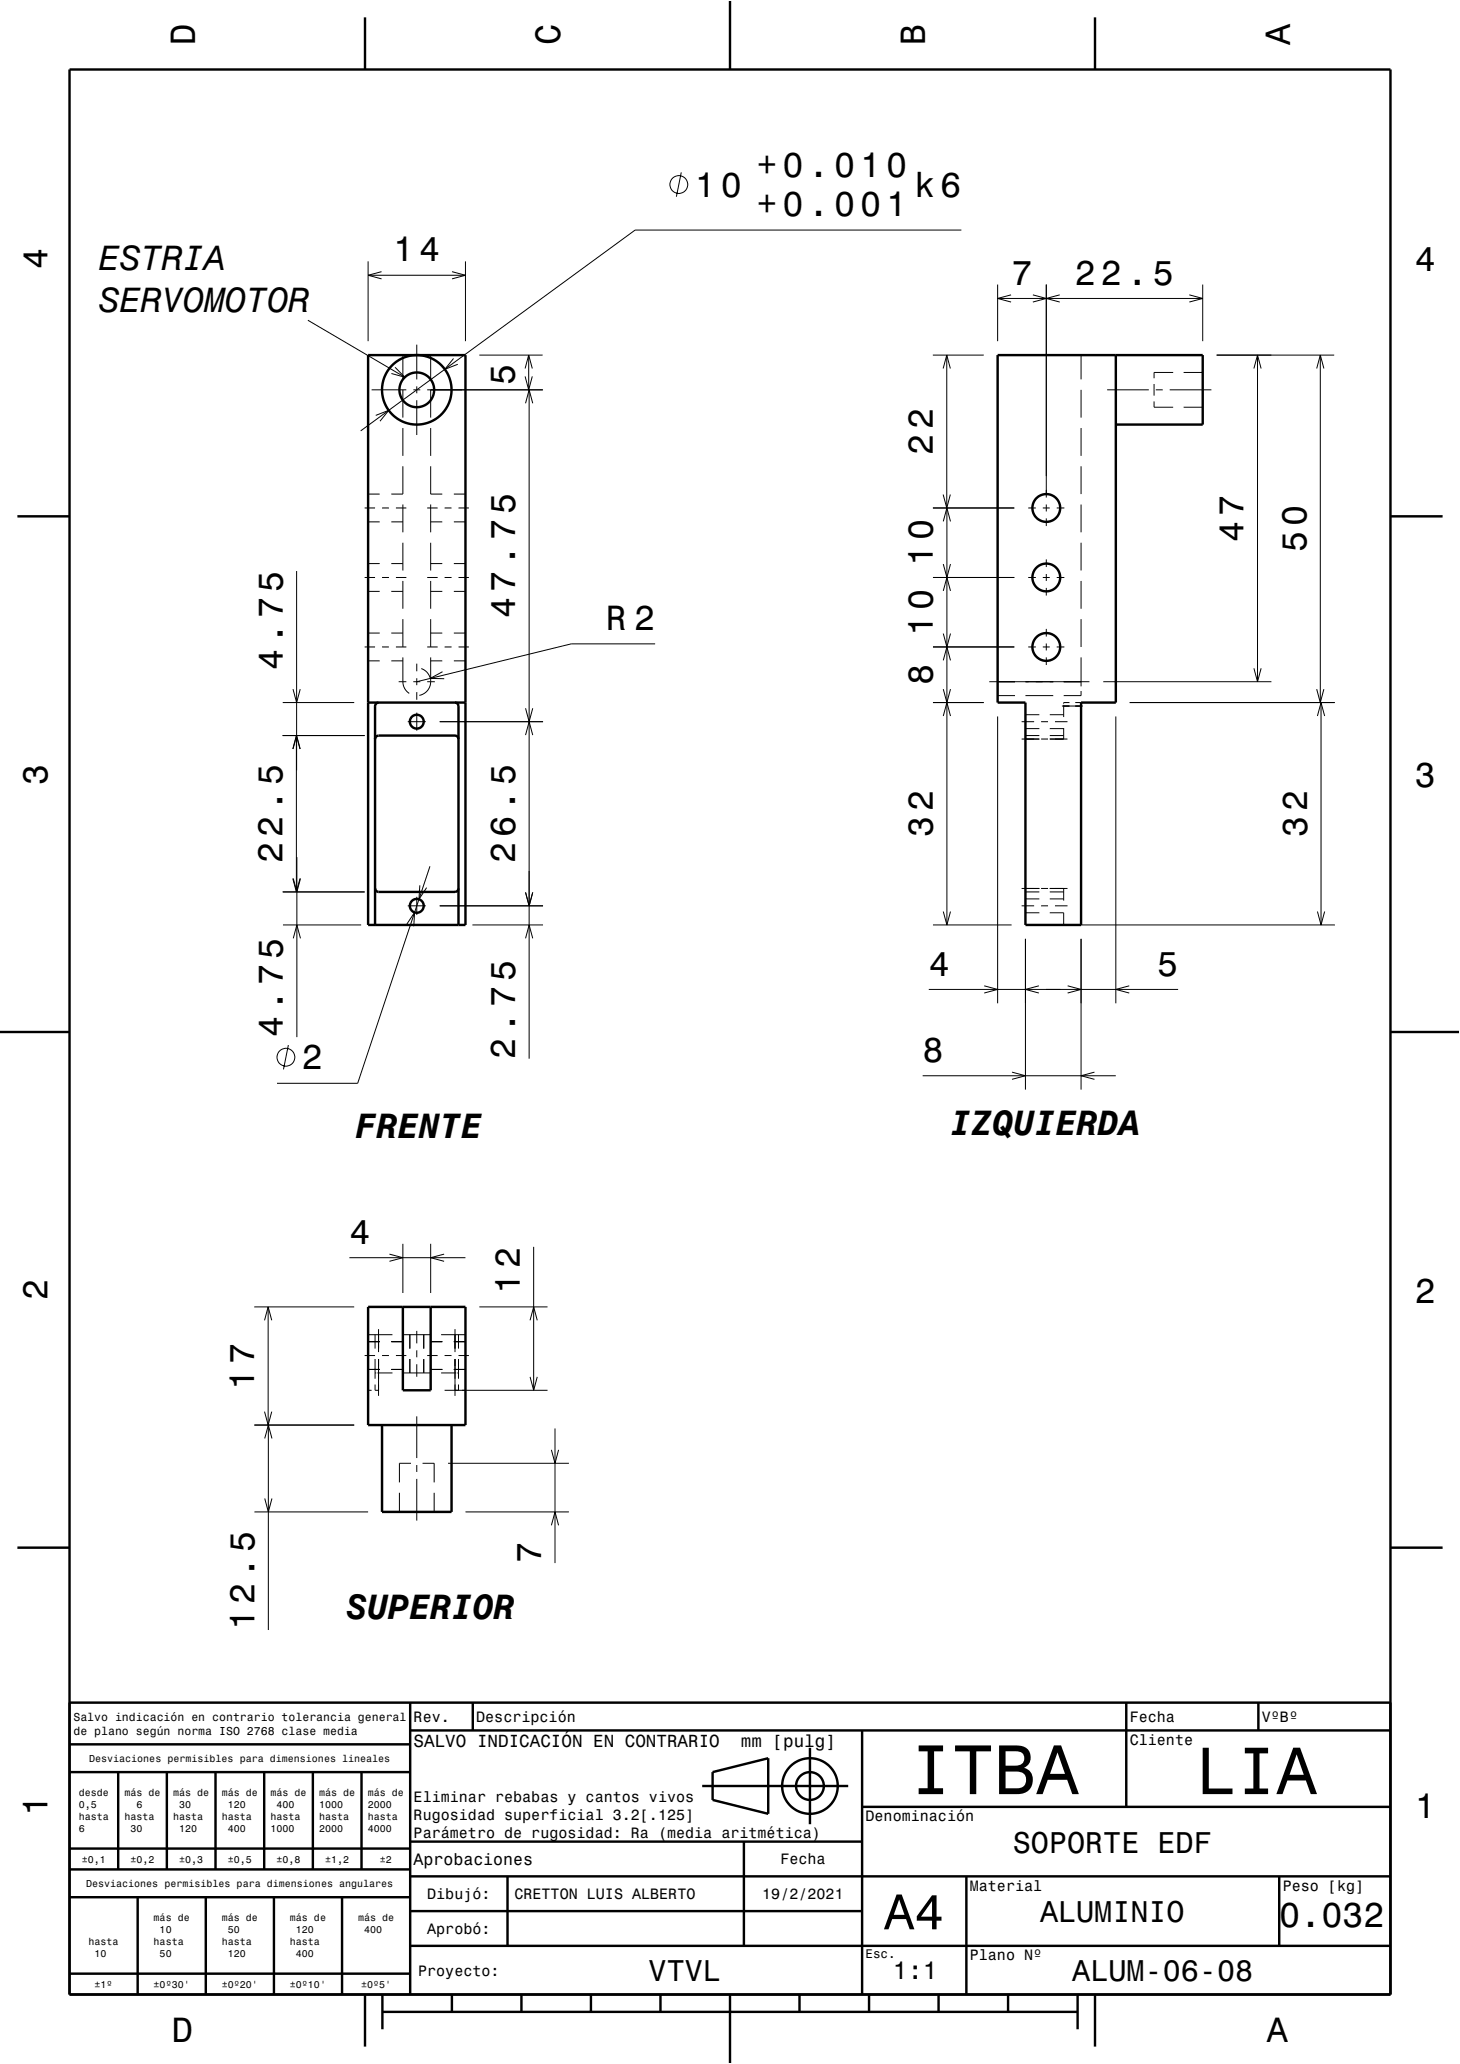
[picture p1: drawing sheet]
<svg xmlns="http://www.w3.org/2000/svg" width="210mm" height="297mm" viewBox="0 0 210 297" stroke-linecap="round" stroke-linejoin="round" font-family="sans-serif">
<g fill="none" stroke="#000" stroke-width=".14">
<path d="M52.9 37.6v11.5M52.9 39.6h14.1M54.9 39.1l-2 .5 2 .5M65 39.1l2 .5-2 .5M67 37.6v11.5M98 24.8l-.7 3.5M138.3 33.1h-46.9l-39.5 28.9M44.3 46.1l13.9 8.2M53.4 56.1h5M54 59.8l1.9-.8-1.2 1.6M56.8 52.9l1.4 1.4-1.9-.6M57.9 51.1v3.5"/>
<path d="M57.9 56.1v4M59.5 56.1h.9M59.9 49.6v5M59.9 55.6v1M59.9 57.6v5M61.4 56.1h16.7M61.9 51.1v3.5M61.9 56.1v4M65.2 51.6l-1.2 1.5 1.8-.7M68.9 51.1h9.1M75.5 53l.5-1.9 .6 1.9M75.5 54.2l.5 1.9 .6-1.9"/>
<path d="M75.6 58l.5-1.9 .5 1.9M76 51.1v5M76.1 56.1v96.2M134.2 51.1h7.3M135.7 53l.5-1.9 .5 1.9M136.2 51.1v22M143.5 40.9v8.2M143.5 42.9h29.5M145.4 42.4l-1.9 .5 1.9 .6M148.6 42.4l1.9 .5-1.9 .6M150.5 40.9v30.7M152.4 42.4l-1.9 .5 1.9 .6"/>
<path d="M155.5 51.1v3.5M155.5 56.1v4M159.2 56.1h6M166 55.3v1.6M166 57.8v.8h2.7M166.2 56.1h1M168.2 56.1h6M168.7 53.6h-2.7v.8M170.2 53.6h2.8M170.2 58.6h2.8M171.1 42.4l1.9 .5-1.9 .6M173 40.9v8.2"/>
<path d="M175 51.1h16.9M180.4 53l.5-1.9 .5 1.9M180.9 51.1v47M189.4 53l.5-1.9 .5 1.9M189.9 51.1v50M52.4 73.1h1.5M52.9 71.1h1.7M52.9 75.1h1.7M54.9 73.1h1M56.3 75.1h1.6M56.9 73.1h1.5M57.9 61.6v4"/>
<path d="M57.9 67.1v4h-1.6M57.9 72.6v4M57.9 78.1v4M61.4 73.1h1.5M61.9 61.6v4M61.9 67.1v4h1.7M61.9 72.6v4M61.9 78.1v4M61.9 75.1h1.7M63.9 73.1h1M65.3 71.1h1.7M65.3 75.1h1.7"/>
<path d="M65.9 73.1h1.5M134.2 73.1h11.7M135.7 71.2l.5 1.9 .5-1.9M135.7 75l.5-1.9 .5 1.9M136.2 73.1v60M147.9 73.1h1.1M150 73.1h1M150.5 72.6v1M150.5 74.6v1.1M152 73.1h1.1M155.5 61.6v4M155.5 67.1v4"/>
<path d="M155.5 72.6v4M155.5 78.1v4M42.1 99.2l.6 1.9 .5-1.9M42.7 82.2l-.1 46.1M52.4 83.1h1.5M52.4 93.1h1.5M52.9 81.1h1.7M52.9 85.1h1.7M52.9 91.1h1.7M52.9 95.1h1.7M54.9 83.1h1M54.9 93.1h1"/>
<path d="M56.3 81.1h1.6M56.3 85.1h1.6M56.3 91.1h1.6M56.3 95.1h1.6M56.9 83.1h1.5M56.9 93.1h1.5M57.3 98.1h1.1M57.9 94.6v3.5a2.02 2.02 0 0 0 1 1.7M57.9 83.6v4M57.9 89.1v4M59.5 98.1h.9M59.9 95.5v1.1"/>
<path d="M59.9 97.6v1M59.9 99.6v1.1M60.6 96.2a2 2 0 0 1 1.3 1.4M61.4 83.1h1.5M61.4 93.1h1.5M61.4 98.1h1.1M61.9 94.6v3.5a2 2 0 0 1-1.6 2M61.9 83.6v4M61.9 89.1v4M61.9 81.1h1.7M61.9 85.1h1.7M61.9 91.1h1.7"/>
<path d="M61.9 95.1h1.7M63.6 96.7l-1.7 .9 2 .1M63.9 83.1h1M63.9 93.1h1M65.3 81.1h1.7M65.3 85.1h1.7M65.3 91.1h1.7M65.3 95.1h1.7M65.9 83.1h1.5M65.9 93.1h1.5M94.2 92.7h-12l-22.3 5.4M134.2 83.1h11.7"/>
<path d="M134.2 93.1h11.7M135.7 81.2l.5 1.9 .5-1.9M135.7 85l.5-1.9 .5 1.9M135.7 91.2l.5 1.9 .5-1.9M135.7 99.2l.5 1.9 .5-1.9M135.7 95l.5-1.9 .5 1.9M142.3 98.1h14.4M147.9 83.1h1.1M147.9 93.1h1.1M150 83.1h1M150 93.1h1M150.5 80.5v1.1"/>
<path d="M150.5 82.6v1M150.5 84.6v1.1M150.5 90.5v1.1M150.5 92.6v1M150.5 94.6v1.1M152 83.1h1.1M152 93.1h1.1M155.5 83.6v4M155.5 89.1v4M155.5 94.6v4.2M155.5 99.4v.7h-2.5M158.7 98.1h24.2"/>
<path d="M180.4 96.2l.5 1.9 .5-1.9M189.4 99.2l.5 1.9 .5-1.9M40.6 105.8h11.8M40.7 101.1h10.2M42.1 107.8l.5-2 .5 2M42.1 107.8l.6-2 .5 2M58.6 103.8h2.6M59.9 102.5v2.6M63.2 103.8h14.9M75.6 105.8l.5-2 .5 2M75.6 101.9l.5 1.9 .5-1.9M134.2 101.1h7.3"/>
<path d="M135.7 103l.5-1.9 .5 1.9M143.5 103.1v41.3M143.5 100.1h2.5M146.9 103.8h1.8M146.9 106.3h2.6M147.5 105.8h2M147.5 104.8h2M147.5 102.8h2M147.5 100.1h4M149.7 103.8h1M149.7 106.3h1M151 105.8h2"/>
<path d="M151 106.3h2.5M151 104.8h2M151 102.8h2M151.7 103.8h1.8M152.7 101.6h3M153 101.4v1.8M153 104.8v1.5M153.8 101.1h-.8v.2M154.7 101.1h.8M160.5 103.1v41.3M162.5 101.1h29.5M189.5 103l.5-1.9 .5 1.9"/>
<path d="M190 101.1v32M40.6 128.3h11.8M40.7 133.1h11.3M42.1 126.4l.5 1.9 .5-1.9M42.2 135l.5-1.9 .5 1.9M42.2 126.4l.5 1.9 .5-1.9M42.7 123.3v25.9M58.5 133l1.1-1.7-.1 2M58.6 130.3h2.6M59.9 129v2.6M60.4 127.4l-.1 2 1.1-1.7M61.8 124.7l-10.4 31.2h-11.6"/>
<path d="M63.2 130.3h14.9M67.9 133.1h10.2M75.6 128.4l.5 1.9 .5-1.9M75.6 135l.5-1.9 .5 1.9M134.2 133.1h11.3M135.7 131.2l.5 1.9 .5-1.9M146.9 130.3h1.8M146.9 127.8h2.6M147.5 128.3h2M147.5 135.1v21.7M147.5 131.3h2M147.5 129.3h2"/>
<path d="M149.7 130.3h1M149.7 127.8h1M151 128.3h2M151 127.8h2.5M151 131.3h2v1.8M151 129.3h2M151.7 130.3h1.8M153 127.8v1.8M155 133.1h37M155.5 135.1v21.7M189.5 131.2l.5 1.9 .5-1.9M41.5 150.4l-.7 3.5"/>
<path d="M132.7 154.8h27.8M133.6 142.4h35.9M141.6 141.9l1.9 .5-1.9 .5M145.6 154.3l1.9 .5-1.9 .5M149.4 141.9l-1.9 .5 1.9 .5M153.6 141.9l1.9 .5-1.9 .5M157.4 154.3l-1.9 .5 1.9 .5M162.4 141.9l-1.9 .5 1.9 .5M57.9 179v7.1M61.9 179v7.1M76.8 179.4v20.7M36.6 188.1h14.3"/>
<path d="M38.1 190l.5-1.9 .5 1.9M38.6 188.1v46.5M50.2 181h16.8M52.4 195.1h1.5M52.9 197.1h1.7M52.9 193.1h1.7M52.9 192.1h3.5M53.9 199.2v.9h.5M53.9 192.1v2M53.9 195.6v2.8M53.9 197.6h.2M54.3 197.6h2.1"/>
<path d="M54.4 191.3v3.3M54.4 195.6v5.3M54.9 195.1h1M56 180.5l1.9 .5-1.9 .5M56.3 197.1h1.6M56.3 193.1h1.6M56.9 195.1h1.5M57.9 197.6h4M57.9 192.1h4M58.9 192.1v2M58.9 195.6v2M59.9 191.5v1.8"/>
<path d="M59.9 194.3v1M59.9 196.3v1.8M60.9 192.1v2M60.9 195.6v2M61.4 195.1h1.5M61.9 197.1h1.7M61.9 193.1h1.7M63.4 197.6h2.2M63.4 192.1h3.6M63.9 180.5l-2 .5 2 .5M63.9 195.1h1M65.3 197.1h1.7"/>
<path d="M65.3 193.1h1.7M65.4 191.3v3.3M65.4 195.6v5.3M65.8 197.6h.1M65.9 192.1v2M65.9 195.6v2.8M65.9 199.2v.9M65.9 195.1h1.5M68.9 188.1h9.9M76.2 190l.6-1.9 .5 1.9M76.2 198.1l.6 2 .5-2M36.6 205.1h14.3"/>
<path d="M36.6 217.6h16.3M38.1 203.1l.5 2 .5-2M38.1 215.6l.5 2 .5-2M38.1 207l.5-1.9 .5 1.9M52.9 200.1h.5M57.4 214.8v2.8M59.1 210.6h-1.7v2.7M59.9 203.8v6M59.9 210.8v1M59.9 212.8v6M60.8 210.6h1.6v2.7M62.4 214.8v2.8"/>
<path d="M63.9 200.1h14.9M64.4 210.6h17.4M67 217.6h14.8M79.3 219.5l.5-1.9 .5 1.9M79.3 208.6l.5 2 .5-2M79.8 205.6v19.3"/>
<circle cx="97.6" cy="26.6" r="1.28"/>
<circle cx="41.1" cy="152.1" r="1.28"/>
</g>
<g fill="none" stroke="#000" stroke-width=".35">
<path d="M10 10h190v277h-190zM52.5 2.5v7.5M105 0v10M157.5 2.5v7.5M52.9 51.1h14.1v82h-14.1zM160.5 51.1v50h-5v32h-8v-32h-4v-50h29.5v10h-12.5M2.5 74.3h7.5M200 74.3h7.5M52.9 101.1h14.1M53.9 106.3a.5 .5 0 0 1 .5-.5h11a.5 .5 0 0 1 .5 .5M54.4 101.1a.5 .5 0 0 0-.5 .5v31.5M65.4 101.1a.5 .5 0 0 1 .5 .5v31.5"/>
<path d="M53.9 127.8a.5 .5 0 0 0 .5 .5h11a.5 .5 0 0 0 .5-.5M0 148.5h10M200 148.5h10M52.9 188.1h14.1v17h-14.1zM57.9 188.1v12h4v-12M54.9 205.1v12.5h10v-12.5M2.5 222.7h7.5M200 222.7h7.5M10 245h190M10 255h49M10 251h49M17 255v14"/>
<path d="M24 255v14M31 255v14M38 255v14M45 255v14M52 255v14M59 245v42M59 249h141M68 245v4M101 257h21M102.5 255l8-2v8l-8-2zM116.5 251.5v11M124 249v38"/>
<path d="M162 245v15M181 245v4M10 273h49M10 269h49M10 266h49M19.8 273v14M29.6 273v14M39.4 273v14M49.2 273v14M59 280h141M59 275h65M59 270h141"/>
<path d="M59 265h65M73 270v10M107 265v15M124 260h76M139 270v17M184 270v10M10 284h49M52.5 287v7.5M55 289.5h100M55 287v5M65 287v2.5M75 287v2.5"/>
<path d="M85 287v2.5M95 287v2.5M105 287v10M115 287v2.5M125 287v2.5M135 287v2.5M145 287v2.5M155 287v5M157.5 287v7.5"/>
<circle cx="59.9" cy="56.1" r="2.5"/>
<circle cx="59.9" cy="56.1" r="5"/>
<circle cx="150.5" cy="73.1" r="2"/>
<circle cx="150.5" cy="93.1" r="2"/>
<circle cx="150.5" cy="83.1" r="2"/>
<circle cx="59.9" cy="103.8" r="1"/>
<circle cx="59.9" cy="130.3" r="1"/>
<circle cx="116.5" cy="257" r="4"/>
<circle cx="116.5" cy="257" r="2"/>
</g>
<path d="M0 0h210v297h-210" fill="none" stroke="#fff" stroke-width=".14"/>
<text font-size="10.1" x="130.9" y="258.2">ITBA</text>
<text font-size="9.6" x="172" y="258.2">LIA</text>
<text font-size="7.2" x="127.2" y="277.6">A4</text>
<g font-size="5">
<text x="28.1" y="6.5" transform="rotate(-90 28.1 6.5)">D</text>
<text x="80.6" y="6.5" transform="rotate(-90 80.6 6.5)">C</text>
<text x="133.1" y="6.5" transform="rotate(-90 133.1 6.5)">B</text>
<text x="185.6" y="6.5" transform="rotate(-90 185.6 6.5)">A</text>
<text x="99.9" y="28.3">10</text>
<text x="108.8" y="25.5">+0.010</text>
<text x="131.5" y="28.3">k6</text>
<text x="108.8" y="31.1">+0.001</text>
<text x="6.8" y="38.7" transform="rotate(-90 6.8 38.7)">4</text>
<text x="14.2" y="38.9">ESTRIA</text>
<text x="56.6" y="37.6">14</text>
<text x="145.5" y="40.9">7</text>
<text x="154.6" y="40.9">22.5</text>
<text x="203.5" y="39">4</text>
<text x="14.2" y="44.9">SERVOMOTOR</text>
<text x="74" y="55.4" transform="rotate(-90 74 55.4)">5</text>
<text x="134.2" y="65.5" transform="rotate(-90 134.2 65.5)">22</text>
<text x="178.9" y="78" transform="rotate(-90 178.9 78)">47</text>
<text x="134.2" y="81.5" transform="rotate(-90 134.2 81.5)">10</text>
<text x="187.9" y="79.5" transform="rotate(-90 187.9 79.5)">50</text>
<text x="74.1" y="89" transform="rotate(-90 74.1 89)">47.75</text>
<text x="87.2" y="90.6">R 2</text>
<text x="134.2" y="91.5" transform="rotate(-90 134.2 91.5)">10</text>
<text x="40.7" y="96.4" transform="rotate(-90 40.7 96.4)">4.75</text>
<text x="134.2" y="98.6" transform="rotate(-90 134.2 98.6)">8</text>
<text x="6.8" y="112.9" transform="rotate(-90 6.8 112.9)">3</text>
<text x="203.5" y="113.2">3</text>
<text x="40.6" y="124.2" transform="rotate(-90 40.6 124.2)">22.5</text>
<text x="74.1" y="124.2" transform="rotate(-90 74.1 124.2)">26.5</text>
<text x="134.2" y="120.5" transform="rotate(-90 134.2 120.5)">32</text>
<text x="188" y="120.5" transform="rotate(-90 188 120.5)">32</text>
<text x="133.6" y="140.4">4</text>
<text x="166.4" y="140.4">5</text>
<text x="40.7" y="149.2" transform="rotate(-90 40.7 149.2)">4.75</text>
<text x="43.4" y="153.9">2</text>
<text x="74.1" y="152.3" transform="rotate(-90 74.1 152.3)">2.75</text>
<text x="132.7" y="152.8">8</text>
<text x="51.1" y="163.8">FRENTE</text>
<text x="136.7" y="163.3">IZQUIERDA</text>
<text x="50.2" y="179">4</text>
<text x="6.8" y="187.1" transform="rotate(-90 6.8 187.1)">2</text>
<text x="74.8" y="186.2" transform="rotate(-90 74.8 186.2)">12</text>
<text x="203.5" y="187.4">2</text>
<text x="36.6" y="199.9" transform="rotate(-90 36.6 199.9)">17</text>
<text x="77.8" y="224.9" transform="rotate(-90 77.8 224.9)">7</text>
<text x="49.8" y="233">SUPERIOR</text>
<text x="36.6" y="234.6" transform="rotate(-90 36.6 234.6)">12.5</text>
<text x="6.8" y="261.3" transform="rotate(-90 6.8 261.3)">1</text>
<text x="203.5" y="261.6">1</text>
<text x="184" y="277.3">0.032</text>
<text x="24.7" y="293.8">D</text>
<text x="182.2" y="293.8">A</text>
</g>
<g font-size="4.3">
<text x="145.7" y="266.6">SOPORTE EDF</text>
<text x="149.6" y="276.6">ALUMINIO</text>
<text x="93.3" y="285.1">VTVL</text>
<text x="154.2" y="285.1">ALUM-06-08</text>
</g>
<text font-size="3.6" x="128.4" y="284.8">1:1</text>
<g font-size="2.5">
<text x="59.5" y="251.4">SALVO INDICACIÓN EN CONTRARIO</text>
<text x="106.6" y="251.4">mm [pulg]</text>
</g>
<text font-size="2.4" x="59.5" y="268.4">Aprobaciones</text>
<g font-size="2.2">
<text x="59.5" y="247.8">Rev.</text>
<text x="68.5" y="247.8">Descripción</text>
<text x="162.5" y="247.8">Fecha</text>
<text x="162.5" y="251.1">Cliente</text>
<text x="181.5" y="247.8">VºBº</text>
<text x="59.5" y="259.3">Eliminar rebabas y cantos vivos</text>
<text x="59.5" y="261.9">Rugosidad superficial 3.2[.125]</text>
<text x="124.5" y="262.1">Denominación</text>
<text x="59.5" y="264.5">Parámetro de rugosidad: Ra (media aritmética)</text>
<text x="112.2" y="268.3">Fecha</text>
<text x="61.4" y="273.3">Dibujó:</text>
<text x="74" y="273.3">CRETTON LUIS ALBERTO</text>
<text x="109.6" y="273.3">19/2/2021</text>
<text x="139.5" y="272.1">Material</text>
<text x="184.5" y="272.1">Peso [kg]</text>
<text x="61.4" y="278.3">Aprobó:</text>
<text x="60.1" y="284.3">Proyecto:</text>
<text x="139.5" y="282.1">Plano Nº</text>
</g>
<text font-size="1.8" x="124.5" y="281.7">Esc.</text>
<g font-size="1.7">
<text x="10.6" y="247.6">Salvo indicación en contrario tolerancia general</text>
<text x="10.6" y="249.6">de plano según norma ISO 2768 clase media</text>
</g>
<g font-size="1.4">
<text x="12.8" y="253.5">Desviaciones permisibles para dimensiones lineales</text>
<text x="11.3" y="258.4">desde</text>
<text x="11.3" y="260.2">0,5</text>
<text x="11.3" y="261.9">hasta</text>
<text x="11.3" y="263.6">6</text>
<text x="17.9" y="258.4">más de</text>
<text x="17.9" y="261.9">hasta</text>
<text x="18.8" y="263.6">30</text>
<text x="19.6" y="260.2">6</text>
<text x="24.9" y="258.4">más de</text>
<text x="24.9" y="261.9">hasta</text>
<text x="25.8" y="260.2">30</text>
<text x="25.8" y="263.6">120</text>
<text x="31.9" y="258.4">más de</text>
<text x="31.9" y="261.9">hasta</text>
<text x="32.8" y="260.2">120</text>
<text x="32.8" y="263.6">400</text>
<text x="38.9" y="258.4">más de</text>
<text x="38.9" y="261.9">hasta</text>
<text x="38.9" y="263.6">1000</text>
<text x="39.8" y="260.2">400</text>
<text x="45.9" y="258.4">más de</text>
<text x="45.9" y="260.2">1000</text>
<text x="45.9" y="261.9">hasta</text>
<text x="45.9" y="263.6">2000</text>
<text x="52.9" y="258.4">más de</text>
<text x="52.9" y="260.2">2000</text>
<text x="52.9" y="261.9">hasta</text>
<text x="52.9" y="263.6">4000</text>
<text x="11.8" y="268">±0,1</text>
<text x="18.8" y="268">±0,2</text>
<text x="25.8" y="268">±0,3</text>
<text x="32.8" y="268">±0,5</text>
<text x="39.8" y="268">±0,8</text>
<text x="46.8" y="268">±1,2</text>
<text x="54.6" y="268">±2</text>
<text x="12.4" y="271.5">Desviaciones permisibles para dimensiones angulares</text>
<text x="12.7" y="279.9">hasta</text>
<text x="13.6" y="281.6">10</text>
<text x="22.1" y="276.4">más de</text>
<text x="22.1" y="279.9">hasta</text>
<text x="23" y="278.2">10</text>
<text x="23" y="281.6">50</text>
<text x="31.9" y="276.4">más de</text>
<text x="31.9" y="279.9">hasta</text>
<text x="32.8" y="278.2">50</text>
<text x="32.8" y="281.6">120</text>
<text x="41.7" y="276.4">más de</text>
<text x="41.7" y="279.9">hasta</text>
<text x="42.6" y="278.2">120</text>
<text x="42.6" y="281.6">400</text>
<text x="51.5" y="276.4">más de</text>
<text x="52.4" y="278.2">400</text>
<text x="13.6" y="286">±1º</text>
<text x="22.1" y="286">±0º30'</text>
<text x="31.9" y="286">±0º20'</text>
<text x="41.7" y="286">±0º10'</text>
<text x="51.9" y="286">±0º5'</text>
</g>
</svg>
